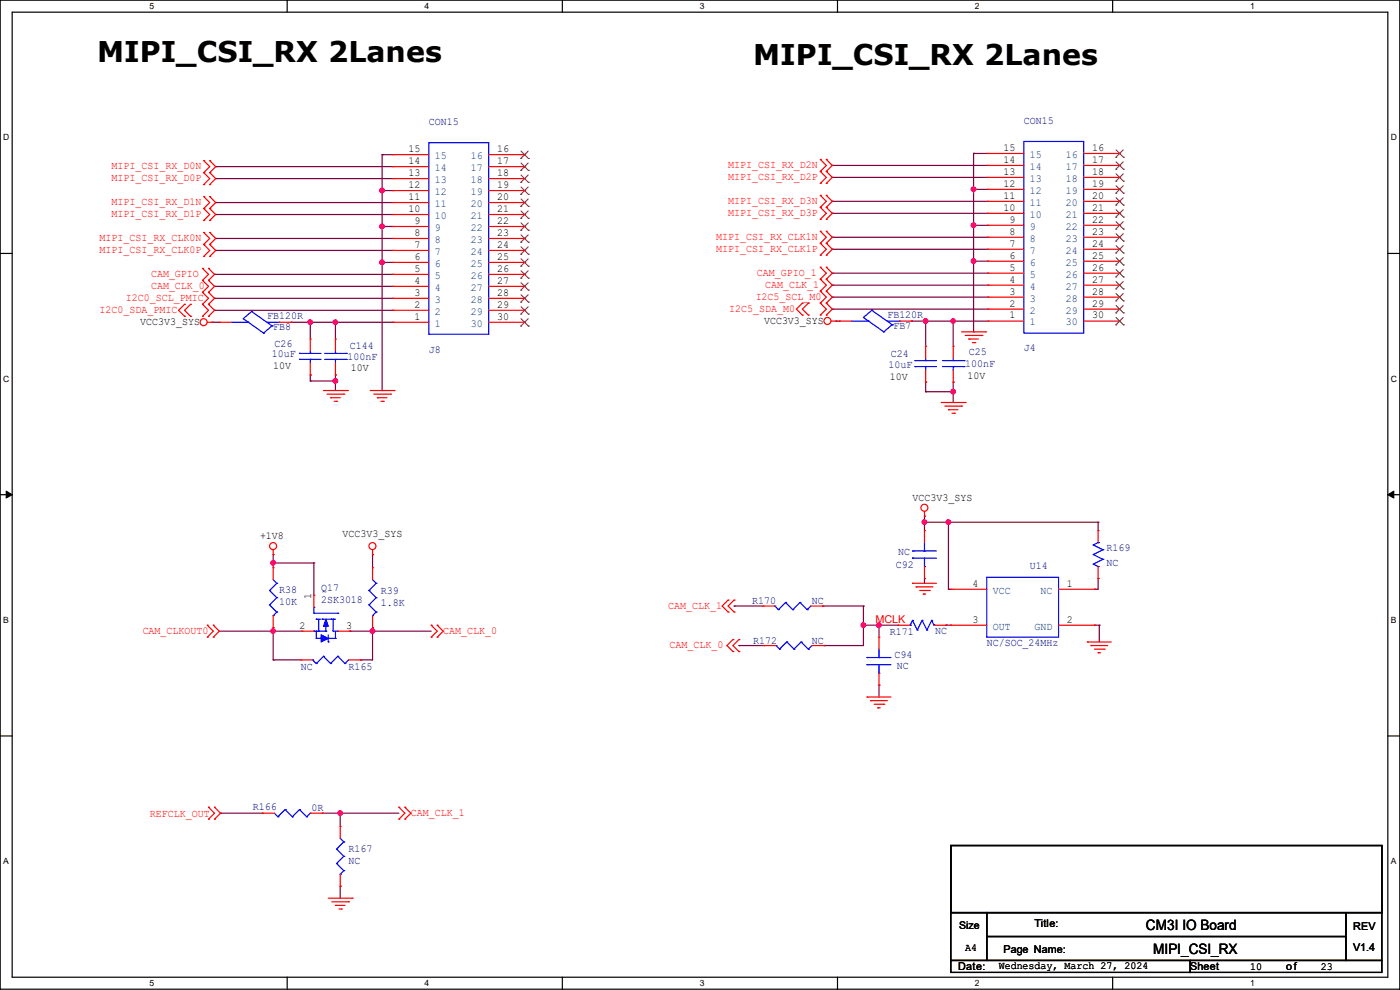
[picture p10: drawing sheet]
<svg xmlns="http://www.w3.org/2000/svg" width="297mm" height="210mm" viewBox="0 0 297 210" stroke-linecap="round" stroke-linejoin="round" font-family="sans-serif">
<path d="M0 0h297v209.8h-297zM2.6 2.6h291.8v204.7h-291.8z" fill="none" stroke="#000" stroke-width=".25"/>
<g fill="#fff">
<path d="M31.7 .3h1v2h-1z"/>
<path d="M31.7 207.6h1v1.9h-1z"/>
</g>
<path d="M60.9 0v2.6M60.9 207.3v2.5" fill="none" stroke="#000" stroke-width=".25"/>
<g fill="#fff">
<path d="M90.1 .3h1v2h-1z"/>
<path d="M90.1 207.6h1v1.9h-1z"/>
</g>
<path d="M119.3 0v2.6M119.3 207.3v2.5" fill="none" stroke="#000" stroke-width=".25"/>
<g fill="#fff">
<path d="M148.5 .3h.9v2h-.9z"/>
<path d="M148.5 207.6h.9v1.9h-.9z"/>
</g>
<path d="M177.7 0v2.6M177.7 207.3v2.5" fill="none" stroke="#000" stroke-width=".25"/>
<g fill="#fff">
<path d="M206.8 .3h1v2h-1z"/>
<path d="M206.8 207.6h1v1.9h-1z"/>
</g>
<path d="M236.1 0v2.6M236.1 207.3v2.5" fill="none" stroke="#000" stroke-width=".25"/>
<g fill="#fff">
<path d="M265.2 .3h1v2h-1z"/>
<path d="M265.2 207.6h1v1.9h-1z"/>
<path d="M.7 28.2h1.2v1.9h-1.2z"/>
<path d="M295.1 28.2h1.2v1.9h-1.2z"/>
<path d="M.7 79.3h1.2v2h-1.2z"/>
<path d="M295.1 79.3h1.2v2h-1.2z"/>
</g>
<path d="M0 53.8h2.6M294.4 53.8h2.6" fill="none" stroke="#000" stroke-width=".25"/>
<g fill="#fff">
<path d="M.7 130.5h1.2v2h-1.2z"/>
<path d="M295.1 130.5h1.1v2h-1.1z"/>
</g>
<path d="M0 104.9h2.6M294.4 104.9h2.6" fill="none" stroke="#000" stroke-width=".25"/>
<path d="M1.3 104.2l1.3 .7-1.3 .8zM294.4 104.9l1.3-.7v1.5z" fill="#000" stroke="#000" stroke-width=".21"/>
<g fill="#fff">
<path d="M.7 181.7h1.2v2h-1.2z"/>
<path d="M295.1 181.7h1.1v2h-1.1z"/>
</g>
<path d="M0 156.1h2.6M294.4 156.1h2.6M201.7 179.4h91.5v14.2h-91.5zM201.7 193.6h7.6v10.2h-7.6zM209.3 193.6h76.2v5.1h-76.2zM209.3 198.7h76.2v5.1h-76.2zM285.5 193.6h7.7v10.2h-7.7zM201.7 203.8h50.8v2.5h-50.8zM252.5 203.8h40.7v2.5h-40.7z" fill="none" stroke="#000" stroke-width=".25"/>
<g fill="none" stroke="#800040" stroke-width=".25">
<path d="M45.8 35.3h.1M45.8 37.9h.1M45.8 35.3h37.6M45.8 37.9h37.6M81.1 32.8h.1M81.1 32.8h2.3M81.1 32.8v50M176.6 35.1h.1M176.6 37.6h.1M176.6 35.1h33M176.6 37.6h33M206.5 32.6h.1"/>
<path d="M206.5 32.6h3.1M206.5 32.6v37.8M45.5 58.2h.1M45.5 58.2h37.9M45.8 53.1h.1M45.8 50.6h.1M45.8 45.5h.1M45.8 43h.1M45.8 53.1h37.6M45.8 50.6h37.6M45.8 45.5h37.6M45.8 43h37.6"/>
<path d="M81.1 55.7h.1M81.1 48h.1M81.1 40.4h.1M81.1 55.7h2.3M81.1 48h2.3M81.1 40.4h2.3M176.6 58h.1M176.6 52.9h.1M176.6 50.3h.1M176.6 45.3h.1M176.6 42.7h.1M176.6 58h33"/>
<path d="M176.6 52.9h33M176.6 50.3h33M176.6 45.3h33M176.6 42.7h33M206.5 55.4h.1M206.5 47.8h.1M206.5 40.2h.1M206.5 55.4h3.1M206.5 47.8h3.1M206.5 40.2h3.1M45 68.4h.1M45 68.4h1.5"/>
<path d="M45.5 60.7h.1M45.5 65.8h.1M45.5 63.3h.1M45.5 60.7h37.9M45.5 65.8h37.9M45.5 63.3h37.9M61.8 68.4h.1M61.8 68.4h21.6M65.8 68.4h.1M65.8 79.5h.1M65.8 68.4v3.5M65.8 79.5v1.3"/>
<path d="M71.2 68.4h.1M71.2 79.5h.1M71.2 68.4v3.5M71.2 79.5v3.3M176.6 60.5h.1M176.6 65.6h.1M176.6 63h.1M176.6 60.5h33M176.6 65.6h33M176.6 63h33M177.3 68.1h.1M177.3 68.1h.8"/>
<path d="M193.3 68.1h.1M193.3 68.1h16.3M196.4 68.1h.1M196.4 68.1v5.3M202.2 68.1h.1M202.2 68.1v5.3M206.5 70.4h.1M65.8 80.8h.1M65.8 80.8h5.4M71.2 80.8h.1M81.1 82.8h.1M196.4 81.1h.1"/>
<path d="M196.4 83.1h.1M196.4 81.1v2M196.4 83.1h5.8M202.2 81.1h.1M202.2 83.1h.1M202.2 81.1v4.3M58 119.4h.1M58 117.6h.1M58 117.6v2.8M58 119.4h8.6M66.6 119.4h.1M66.6 119.4v6.9"/>
<path d="M79 117.6h.1M79 117.6v2.8M196.1 110.8h.1M196.1 109.5h.1M196.1 109.5v3.1M196.1 110.8h36.9M201.2 110.8h.1M201.2 110.8v14.2M233 110.8h.1M233 110.8v1.8M46.5 133.9h17.6M58 133.1h.1"/>
<path d="M58 133.9h.1M58 140h.1M58 133.1v6.9M58 140h5.8M74.2 133.9h.1M74.2 133.9h17.3M76.5 140h.1M79 133.1h.1M79 133.9h.1M79 133.1v6.9h-2.5M155.7 128.6h.1M155.7 128.6h6.1"/>
<path d="M156.8 136.9h.1M156.8 136.9h5.3M174.5 128.6h.1M174.5 128.6h8.7M174.8 136.9h.1M183.2 132.6h.1M183.2 128.6h.1M183.2 132.6h7.3M183.2 128.6v8.3h-8.4M186.5 132.6h.1M186.5 132.6v2.6M196.1 122.7h.1"/>
<path d="M196.1 122.7v1M200.7 132.6h.1M200.7 132.6h1M201.2 125h.1M201.2 125h.5M232.2 132.6h.1M232.2 125h.1M232.2 132.6h1M233 122.7h.1M233 122.7v2.3h-.8M233.2 132.6h.1M233.2 132.6v3.6"/>
<path d="M186.5 145.3h.1M186.5 145.3v2.6M46.8 172.5h.1M46.8 172.5h8.9M68.4 172.5h.1M68.4 172.5h16.2M72.2 172.5h.1M72.2 172.5v2.8M72.2 188h.1M72.2 188v2.5"/>
</g>
<g fill="#f0f" stroke="#f0f" stroke-width=".25">
<circle cx="196.1" cy="110.8" r=".49"/>
<circle cx="186.5" cy="132.6" r=".49"/>
<circle cx="201.2" cy="110.8" r=".49"/>
<circle cx="183.2" cy="132.6" r=".49"/>
<circle cx="72.2" cy="172.5" r=".49"/>
<circle cx="206.5" cy="55.4" r=".49"/>
<circle cx="206.5" cy="47.8" r=".49"/>
<circle cx="206.5" cy="40.2" r=".49"/>
<circle cx="196.4" cy="68.1" r=".49"/>
<circle cx="202.2" cy="68.1" r=".49"/>
<circle cx="202.2" cy="83.1" r=".49"/>
<circle cx="81" cy="40.4" r=".49"/>
<circle cx="81" cy="55.6" r=".49"/>
<circle cx="81" cy="48" r=".49"/>
<circle cx="65.8" cy="68.3" r=".49"/>
<circle cx="71.1" cy="68.3" r=".49"/>
<circle cx="71.1" cy="80.8" r=".49"/>
<circle cx="57.9" cy="133.9" r=".49"/>
<circle cx="57.9" cy="119.4" r=".49"/>
<circle cx="79" cy="133.9" r=".49"/>
</g>
<g fill="none" stroke="#f00" stroke-width=".25">
<path d="M43.2 39.2h.1M43.2 36.6h.1M43.2 34.1h.1M43.2 36.6l1.3 1.3-1.3 1.3M43.2 34.1l1.3 1.2-1.3 1.3M44.5 36.6h.1M44.5 39.2h.1M44.5 34.1h.1M44.5 36.6l1.3 1.3-1.3 1.3M44.5 34.1l1.3 1.2-1.3 1.3M83.4 37.9h.1M83.4 35.3h.1"/>
<path d="M83.4 32.8h.1M83.4 37.9h7.6M83.4 35.3h7.6M83.4 32.8h7.6M103.7 37.9h7.6M103.7 35.3h7.6M103.7 32.8h7.6M111.3 32.8h.1M111.3 35.3h.1M111.3 37.9h.1M174 38.9h.1M174 36.4h.1"/>
<path d="M174 33.8h.1M174 36.4l1.3 1.2-1.3 1.3M174 33.8l1.3 1.3-1.3 1.3M175.3 36.4h.1M175.3 38.9h.1M175.3 33.8h.1M175.3 36.4l1.3 1.2-1.3 1.3M175.3 33.8l1.3 1.3-1.3 1.3M209.6 37.6h.1M209.6 35.1h.1M209.6 32.6h.1M209.6 37.6h7.6"/>
<path d="M209.6 35.1h7.6M209.6 32.6h7.6M229.9 37.6h7.6M229.9 35.1h7.6M229.9 32.6h7.6M237.5 32.6h.1M237.5 35.1h.1M237.5 37.6h.1M43 59.5h.1M43 56.9h.1M43 56.9l1.2 1.3-1.2 1.3M43 59.5l1.2 1.2-1.2 1.3"/>
<path d="M43.2 44.2h.1M43.2 41.7h.1M43.2 46.8h.1M43.2 51.9h.1M43.2 49.3h.1M43.2 54.4h.1M43.2 41.7l1.3 1.3-1.3 1.2M43.2 44.2l1.3 1.3-1.3 1.3M43.2 49.3l1.3 1.3-1.3 1.3M43.2 51.9l1.3 1.2-1.3 1.3M44.2 56.9h.1M44.2 59.5h.1"/>
<path d="M44.2 56.9l1.3 1.3-1.3 1.3M44.2 59.5l1.3 1.2-1.3 1.3M44.5 41.7h.1M44.5 44.2h.1M44.5 46.8h.1M44.5 49.3h.1M44.5 51.9h.1M44.5 54.4h.1M44.5 41.7l1.3 1.3-1.3 1.2M44.5 44.2l1.3 1.3-1.3 1.3M44.5 49.3l1.3 1.3-1.3 1.3M44.5 51.9l1.3 1.2-1.3 1.3"/>
<path d="M83.4 58.2h.1M83.4 55.7h.1M83.4 53.1h.1M83.4 50.6h.1M83.4 48h.1M83.4 45.5h.1M83.4 43h.1M83.4 40.4h.1M83.4 58.2h7.6M83.4 55.7h7.6M83.4 53.1h7.6M83.4 50.6h7.6"/>
<path d="M83.4 48h7.6M83.4 45.5h7.6M83.4 43h7.6M83.4 40.4h7.6M103.7 58.2h7.6M103.7 55.7h7.6M103.7 53.1h7.6M103.7 50.6h7.6M103.7 48h7.6M103.7 45.5h7.6M103.7 43h7.6M103.7 40.4h7.6"/>
<path d="M111.3 40.4h.1M111.3 43h.1M111.3 45.5h.1M111.3 48h.1M111.3 50.6h.1M111.3 53.1h.1M111.3 55.7h.1M111.3 58.2h.1M174 44h.1M174 41.4h.1M174 46.5h.1M174 51.6h.1"/>
<path d="M174 49.1h.1M174 54.1h.1M174 59.2h.1M174 56.7h.1M174 41.4l1.3 1.3-1.3 1.3M174 44l1.3 1.3-1.3 1.2M174 49.1l1.3 1.2-1.3 1.3M174 51.6l1.3 1.3-1.3 1.2M174 56.7l1.3 1.3-1.3 1.2M174 59.2l1.3 1.3-1.3 1.3M175.3 41.4h.1M175.3 44h.1"/>
<path d="M175.3 46.5h.1M175.3 49.1h.1M175.3 51.6h.1M175.3 54.1h.1M175.3 56.7h.1M175.3 59.2h.1M175.3 41.4l1.3 1.3-1.3 1.3M175.3 44l1.3 1.3-1.3 1.2M175.3 49.1l1.3 1.2-1.3 1.3M175.3 51.6l1.3 1.3-1.3 1.2M175.3 56.7l1.3 1.3-1.3 1.2M175.3 59.2l1.3 1.3-1.3 1.3"/>
<path d="M209.6 58h.1M209.6 55.4h.1M209.6 52.9h.1M209.6 50.3h.1M209.6 47.8h.1M209.6 45.3h.1M209.6 42.7h.1M209.6 40.2h.1M209.6 58h7.6M209.6 55.4h7.6M209.6 52.9h7.6M209.6 50.3h7.6"/>
<path d="M209.6 47.8h7.6M209.6 45.3h7.6M209.6 42.7h7.6M209.6 40.2h7.6M229.9 58h7.6M229.9 55.4h7.6M229.9 52.9h7.6M229.9 50.3h7.6M229.9 47.8h7.6M229.9 45.3h7.6M229.9 42.7h7.6M229.9 40.2h7.6"/>
<path d="M237.5 40.2h.1M237.5 42.7h.1M237.5 45.3h.1M237.5 47.8h.1M237.5 50.3h.1M237.5 52.9h.1M237.5 55.4h.1M237.5 58h.1M39.2 67.1h.1M39.2 64.6h.1M39.2 64.6l-1.3 1.2 1.3 1.3M40.4 67.1h.1"/>
<path d="M40.4 64.6h.1M40.4 64.6l-1.2 1.2 1.2 1.3M43 67.1h.1M43 64.6h.1M43 62h.1M43 64.6l1.2 1.2-1.2 1.3M43 62l1.2 1.3-1.2 1.3M44 68.4h1M44.2 64.6h.1M44.2 67.1h.1M44.2 62h.1M44.2 64.6l1.3 1.2-1.3 1.3"/>
<path d="M44.2 62l1.3 1.3-1.3 1.3M45 68.4h.1M46.5 68.4h.1M46.5 68.4h2.6M59.2 68.4h2.6M61.8 68.4h.1M65.8 71.9h.1M65.8 79.5h.1M65.8 71.9v2.6M65.8 77v2.5M71.2 71.9h.1M71.2 79.5h.1"/>
<path d="M71.2 71.9v2.6M71.2 77v2.5M83.4 68.4h.1M83.4 65.8h.1M83.4 63.3h.1M83.4 60.7h.1M83.4 68.4h7.6M83.4 65.8h7.6M83.4 63.3h7.6M83.4 60.7h7.6M103.7 68.4h7.6M103.7 65.8h7.6"/>
<path d="M103.7 63.3h7.6M103.7 60.7h7.6M111.3 60.7h.1M111.3 63.3h.1M111.3 65.8h.1M111.3 68.4h.1M170.2 66.8h.1M170.2 64.3h.1M170.2 64.3l-1.2 1.3 1.2 1.2M171.5 66.8h.1M171.5 64.3h.1M171.5 64.3l-1.3 1.3 1.3 1.2"/>
<path d="M174 61.8h.1M174 64.3h.1M174 66.8h.1M174 61.8l1.3 1.2-1.3 1.3M174 64.3l1.3 1.3-1.3 1.2M175.3 64.3h.1M175.3 61.8h.1M175.3 66.8h.1M175.3 61.8l1.3 1.2-1.3 1.3M175.3 64.3l1.3 1.3-1.3 1.2M176.3 68.1h1M177.3 68.1h.1"/>
<path d="M178.1 68.1h.1M178.1 68.1h2.5M190.8 68.1h2.5M193.3 68.1h.1M196.4 73.4h.1M196.4 73.4v2.6M196.4 78.5v2.6M202.2 73.4h.1M202.2 73.4v2.6M202.2 78.5v2.6M204 70.4h5.1M204.8 71.2h3.5"/>
<path d="M205.5 71.9h.1M205.5 71.9h2.1M206.3 72.7h.5M206.8 72.7h.1M208.3 71.2h.1M209.1 70.4h.1M209.6 68.1h.1M209.6 65.6h.1M209.6 63h.1M209.6 60.5h.1M209.6 68.1h7.6M209.6 65.6h7.6"/>
<path d="M209.6 63h7.6M209.6 60.5h7.6M229.9 68.1h7.6M229.9 65.6h7.6M229.9 63h7.6M229.9 60.5h7.6M237.5 60.5h.1M237.5 63h.1M237.5 65.6h.1M237.5 68.1h.1M68.6 82.8h5.1M69.4 83.6h3.5"/>
<path d="M70.1 84.4h.1M70.1 84.4h2.1M70.9 85.1h.5M71.4 85.1h.1M72.9 83.6h.1M73.7 82.8h.1M78.5 82.8h5.1M79.3 83.6h3.5M80.1 84.4h.1M80.1 84.4h2M80.8 85.1h.5M81.3 85.1h.1"/>
<path d="M82.8 83.6h.1M83.6 82.8h.1M196.4 81.1h.1M199.7 85.4h5.1M200.4 86.1h3.6M201.2 86.9h.1M201.2 86.9h2M202 87.7h.5M202.2 81.1h.1M202.5 87.7h.1M204 86.1h.1M204.8 85.4h.1"/>
<path d="M58 117.6h.1M58 116.6v1M79 117.6h.1M79 116.6v1M196.1 109.5h.1M196.1 112.6h.1M196.1 108.5v1M196.1 112.6v2.5M233 112.6h.1M233 112.6v2.5M44 135.2h.1M44 132.6h.1"/>
<path d="M44 132.6l1.3 1.3-1.3 1.3M45.3 132.6h.1M45.3 135.2h.1M45.3 132.6l1.2 1.3-1.2 1.3M58 120.4h.1M58 133.1h.1M58 120.4v2.6M58 130.6v2.5M63.8 140h.1M63.8 140h2.5M64.1 133.9h.1M64.1 133.9h2.5"/>
<path d="M66.6 126.3h.1M66.6 126.3v2.5M71.7 133.9h2.5M74 140h2.5M74.2 133.9h.1M76.5 140h.1M79 120.4h.1M79 133.1h.1M79 120.4v2.6M79 130.6v2.5M91.5 135.2h.1M91.5 132.6h.1"/>
<path d="M91.5 132.6l1.3 1.3-1.3 1.3M92.8 135.2h.1M92.8 132.6h.1M92.8 132.6l1.2 1.3-1.2 1.3M154.5 129.8h.1M154.5 127.3h.1M154.5 127.3l-1.3 1.3 1.3 1.2M155.5 138.2h.1M155.5 135.7h.1M155.5 135.7l-1.3 1.2 1.3 1.3M155.7 129.8h.1M155.7 127.3h.1"/>
<path d="M155.7 127.3l-1.2 1.3 1.2 1.2M156.8 138.2h.1M156.8 135.7h.1M156.8 135.7l-1.3 1.2 1.3 1.3M161.8 128.6h.1M161.8 128.6h2.6M162.1 136.9h.1M162.1 136.9h2.5M172 128.6h2.5M172.3 136.9h2.5M174.5 128.6h.1M174.8 136.9h.1"/>
<path d="M186.5 135.2h.1M186.5 135.2v2.5M190.5 132.6h.1M190.5 132.6h2.6M193.6 123.7h.1M193.6 123.7h5.1M194.4 124.5h.1M194.4 124.5h3.5M195.1 125.3h2M195.9 126h.1M195.9 126h.5M196.1 122.7h.1"/>
<path d="M196.1 120.2v2.5M197.1 125.3h.1M198.2 132.6h2.5M200.7 132.6h.1M201.7 132.6h.1M201.7 125h.1M201.7 125h7.6M201.7 132.6h7.6M224.6 125h7.6M224.6 132.6h7.6M230.7 136.2h.1M230.7 136.2h5.1"/>
<path d="M231.4 136.9h.1M231.4 136.9h3.6M232.2 125h.1M232.2 132.6h.1M232.2 137.7h2M233 138.5h.1M233 122.7h.1M233 138.5h.5M233 120.2v2.5M234.2 137.7h.1M183.9 147.9h.1M183.9 147.9h5.1"/>
<path d="M184.7 148.6h.1M184.7 148.6h3.6M185.5 149.4h2M186.2 150.2h.1M186.2 150.2h.5M186.5 145.3h.1M186.5 142.8v2.5M187.5 149.4h.1M44.2 173.8h.1M44.2 171.2h.1M44.2 171.2l1.3 1.3-1.3 1.3M45.5 171.2h.1"/>
<path d="M45.5 173.8h.1M45.5 171.2l1.3 1.3-1.3 1.3M55.7 172.5h.1M55.7 172.5h2.5M65.8 172.5h2.6M68.4 172.5h.1M72.2 175.3h.1M72.2 175.3v2.5M84.6 173.8h.1M84.6 171.2h.1M84.6 171.2l1.3 1.3-1.3 1.3M85.9 173.8h.1"/>
<path d="M85.9 171.2h.1M85.9 171.2l1.3 1.3-1.3 1.3M69.6 190.5h5.1M70.4 191.3h3.6M71.2 192.1h.1M71.2 192.1h2M71.9 192.8h.5M72.2 188h.1M72.2 185.5v2.5M72.4 192.8h.1M74 191.3h.1M74.7 190.5h.1"/>
<circle cx="43.2" cy="68.3" r=".74"/>
<circle cx="175.5" cy="68.1" r=".74"/>
<circle cx="57.9" cy="115.8" r=".74"/>
<circle cx="79" cy="115.8" r=".74"/>
<circle cx="196.1" cy="107.7" r=".74"/>
</g>
<g fill="none" stroke="#00f" stroke-width=".25">
<path d="M91 30.3h12.7v40.6h-12.7zM217.2 30h12.7v40.7h-12.7zM49.1 68.4h3.5M52.6 68.4h.1M53.4 66.1h.1M53.4 66.1l-1.8 1.5 4.3 3.1M53.4 66.1l4.3 3M55.9 70.7h.1M56.7 68.4h2.5M57.7 69.1h.1M57.7 69.1l-1.8 1.6M59.2 68.4h.1"/>
<path d="M63.5 76.2h.1M63.5 75h.1M63.5 76.2h4.6M63.5 75h4.6M65.8 75h.1M65.8 76.2h.1M65.8 74.5v.5M65.8 76.2v.8M68.9 76.2h4.5M68.9 75h4.5M71.2 75h.1M71.2 76.2h.1"/>
<path d="M71.2 74.5v.5M71.2 76.2v.8M73.4 76.2h.1M73.4 75h.1M180.6 68.1h3.6M184.2 68.1h.1M185 65.8h.1M185 65.8l-1.8 1.6 4.3 3M185 65.8l4.3 3.1M187.5 70.4h.1M188.3 68.1h2.5M189.3 68.9h.1"/>
<path d="M189.3 68.9l-1.8 1.5M190.8 68.1h.1M194.1 77.8h.1M194.1 76.5h.1M194.1 77.8h4.6M194.1 76.5h4.6M196.4 76.5h.1M196.4 77.8h.1M196.4 76v.5M196.4 77.8v.7M199.9 77.8h4.6M199.9 76.5h4.6"/>
<path d="M202.2 76.5h.1M202.2 77.8h.1M202.2 76v.5M202.2 77.8v.7M204.5 77.8h.1M204.5 76.5h.1M193.6 118.4h.1M193.6 116.9h.1M193.6 118.4h5.1M193.6 116.9h5.1M196.1 116.9h.1M196.1 115.1v1.8"/>
<path d="M196.1 118.4v1.8M231.9 119.7h.1M231.9 117.6h.1M231.9 115.6h.1M231.9 119.7l1.1 .5M231.9 117.6l2.1 1.1M231.9 115.6l2.1 1M233 115.1h.1M233 115.1l-1.1 .5M234 116.6h.1M234 118.7h.1M234 116.6l-2.1 1"/>
<path d="M234 118.7l-2.1 1M57.2 125.3h.1M57.2 128.3h.1M57.2 125.3l1.5 1.5M57.2 128.3l1.5 1.5M58 130.6h.1M58 123l.7 .7M58.7 123.7h.1M58.7 126.8h.1M58.7 129.8h.1M58.7 123.7l-1.5 1.6M58.7 126.8l-1.5 1.5"/>
<path d="M58.7 129.8l-.7 .8M66.3 140h.1M66.3 140l.8 .8M66.6 133.9h.1M66.6 128.8h.1M66.6 133.9h2.5M66.6 128.8v1.3h5.1M67.1 131.4h.1M67.1 135.4h.1M67.1 133.9h.1M67.1 131.4h1M67.1 135.4h1"/>
<path d="M67.1 133.9v1.5M67.6 133.9h.1M67.6 131.4v2.5M68.4 131.4h.1M68.4 131.4h1.5M68.6 139.2h.1M68.6 139.2l1.5 1.6M68.6 139.2l-1.5 1.6M69.1 133.9h.1M69.1 131.4v2.5M69.6 135.4h.1M69.6 136.2h.1"/>
<path d="M69.6 135.4h1.6M69.6 134.7v1.5M70.1 131.4h.1M70.1 131.4h1.1M70.7 131.4h.1M70.7 131.4v2.5h1M71.2 135.4h.1M71.2 133.9v1.5M71.7 139.2h.1M71.7 130.1h.1M71.7 133.9h.1M71.7 139.2l1.5 1.6"/>
<path d="M71.7 139.2l-1.6 1.6M74 140l-.8 .8M78.3 125.3h.1M78.3 128.3h.1M78.3 125.3l1.5 1.5M78.3 128.3l1.5 1.5M79 130.6h.1M79 123l.8 .7M79.8 123.7h.1M79.8 126.8h.1M79.8 129.8h.1M79.8 123.7l-1.5 1.6"/>
<path d="M79.8 126.8l-1.5 1.5M79.8 129.8l-.8 .8M164.4 128.6h.1M164.4 128.6l.7 .7M164.6 136.9h.1M164.6 136.9l.8 .8M165.1 129.3h.1M165.4 137.7h.1M166.7 127.8h.1M166.7 127.8l1.5 1.5M166.7 127.8l-1.6 1.5M166.9 136.2h.1"/>
<path d="M166.9 136.2l1.5 1.5M166.9 136.2l-1.5 1.5M168.2 129.3h.1M168.4 137.7h.1M169.7 127.8h.1M169.7 127.8l1.5 1.5M169.7 127.8l-1.5 1.5M170 136.2h.1M170 136.2l1.5 1.5M170 136.2l-1.6 1.5M171.2 129.3h.1M171.5 137.7h.1"/>
<path d="M172 128.6l-.8 .7M172.3 136.9l-.8 .8M183.9 139.5h.1M183.9 139.5h5.1M186.5 139.5h.1M186.5 137.7v1.8M193.1 132.6h.1M193.6 131.6h.1M193.6 131.6l1 2M193.6 131.6l-.5 1M194.6 133.6h.1M195.6 131.6h.1"/>
<path d="M195.6 131.6l-1 2M195.6 131.6l1 2M196.1 120.2h.1M196.6 133.6h.1M197.7 131.6h.1M197.7 131.6l-1.1 2M197.7 131.6l.5 1M198.2 132.6h.1M209.3 122.5h15.3v12.7h-15.3zM233 120.2h.1M67.1 140.8h.1M70.1 140.8h.1"/>
<path d="M73.2 140.8h.1M183.9 141h.1M183.9 141h5.1M186.5 142.8h.1M186.5 141v1.8M58.2 172.5l.8 .8M59 173.3h.1M60.5 171.7h.1M60.5 171.7l-1.5 1.6M60.5 171.7l1.5 1.6M62 173.3h.1M63.5 171.7h.1"/>
<path d="M63.5 171.7l-1.5 1.6M63.5 171.7l1.6 1.6M65.1 173.3h.1M65.8 172.5h.1M65.8 172.5l-.7 .8M72.2 177.8l.7 .8M72.9 178.6h.1M72.9 178.6l-1.5 1.5M71.4 180.1h.1M71.4 183.2h.1M71.4 180.1l1.5 1.6M71.4 183.2l1.5 1.5"/>
<path d="M72.2 185.5h.1M72.9 181.7h.1M72.9 184.7h.1M72.9 181.7l-1.5 1.5M72.9 184.7l-.7 .8"/>
</g>
<g fill="none" stroke="#804000" stroke-width=".21">
<path d="M110.5 33.6h.1M110.5 36.2h.1M110.5 38.7h.1M110.5 32l1.6 1.6M110.5 34.6l1.6 1.6M110.5 37.1l1.6 1.6M110.5 39.7l1.6 1.5M112.1 32l-1.6 1.6M112.1 34.6l-1.6 1.6M112.1 37.1l-1.6 1.6M112.1 39.7l-1.6 1.5M112.1 33.6h.1"/>
<path d="M112.1 36.2h.1M112.1 38.7h.1M236.7 33.4h.1M236.7 35.9h.1M236.7 38.4h.1M236.8 31.8l1.5 1.6M236.8 34.3l1.5 1.6M236.8 36.9l1.5 1.5M236.8 39.4l1.5 1.6M238.3 31.8l-1.6 1.6M238.3 34.3l-1.6 1.6M238.3 36.9l-1.6 1.5"/>
<path d="M238.3 39.4l-1.6 1.6M238.3 33.4h.1M238.3 35.9h.1M238.3 38.4h.1M110.5 41.2h.1M110.5 43.8h.1M110.5 46.3h.1M110.5 48.9h.1M110.5 51.4h.1M110.5 53.9h.1M110.5 56.5h.1M110.5 59h.1"/>
<path d="M110.5 42.2l1.6 1.6M110.5 44.7l1.6 1.6M110.5 47.3l1.6 1.6M110.5 49.8l1.6 1.6M110.5 52.4l1.6 1.5M110.5 54.9l1.6 1.6M110.5 57.4l1.6 1.6M110.5 60l1.6 1.6M112.1 42.2l-1.6 1.6M112.1 44.7l-1.6 1.6M112.1 47.3l-1.6 1.6M112.1 49.8l-1.6 1.6"/>
<path d="M112.1 52.4l-1.6 1.5M112.1 54.9l-1.6 1.6M112.1 57.4l-1.6 1.6M112.1 60l-1.6 1.6M112.1 41.2h.1M112.1 43.8h.1M112.1 46.3h.1M112.1 48.9h.1M112.1 51.4h.1M112.1 53.9h.1M112.1 56.5h.1M112.1 59h.1"/>
<path d="M236.7 41h.1M236.7 43.5h.1M236.7 46.1h.1M236.7 48.6h.1M236.7 51.1h.1M236.7 53.7h.1M236.7 56.2h.1M236.7 58.8h.1M236.8 42l1.5 1.5M236.8 44.5l1.5 1.6M236.8 47l1.5 1.6M236.8 49.6l1.5 1.5"/>
<path d="M236.8 52.1l1.5 1.6M236.8 54.7l1.5 1.5M236.8 57.2l1.5 1.6M236.8 59.7l1.5 1.6M238.3 42l-1.6 1.5M238.3 44.5l-1.6 1.6M238.3 47l-1.6 1.6M238.3 49.6l-1.6 1.5M238.3 52.1l-1.6 1.6M238.3 54.7l-1.6 1.5M238.3 57.2l-1.6 1.6M238.3 59.7l-1.6 1.6"/>
<path d="M238.3 41h.1M238.3 43.5h.1M238.3 46.1h.1M238.3 48.6h.1M238.3 51.1h.1M238.3 53.7h.1M238.3 56.2h.1M238.3 58.8h.1M110.5 61.6h.1M110.5 64.1h.1M110.5 66.6h.1M110.5 69.2h.1"/>
<path d="M110.5 62.5l1.6 1.6M110.5 65.1l1.6 1.5M110.5 67.6l1.6 1.6M112.1 62.5l-1.6 1.6M112.1 65.1l-1.6 1.5M112.1 67.6l-1.6 1.6M112.1 61.6h.1M112.1 64.1h.1M112.1 66.6h.1M112.1 69.2h.1M236.7 61.3h.1M236.7 63.8h.1"/>
<path d="M236.7 66.4h.1M236.7 68.9h.1M236.8 62.3l1.5 1.5M236.8 64.8l1.5 1.6M236.8 67.4l1.5 1.5M238.3 62.3l-1.6 1.5M238.3 64.8l-1.6 1.6M238.3 67.4l-1.6 1.5M238.3 61.3h.1M238.3 63.8h.1M238.3 66.4h.1M238.3 68.9h.1"/>
</g>
<g fill="#00f" stroke="#00f" stroke-width=".25">
<path d="M69.1 131.4l.5 1.5h-1z"/>
<path d="M68.1 134.7l1.5 .7-1.5 .8z"/>
</g>
<g font-size="6.1">
<text x="20.6" y="13.2">MIPI_CSI_RX 2Lanes</text>
<text x="159.8" y="13.7">MIPI_CSI_RX 2Lanes</text>
</g>
<g font-size="3">
<text x="243.1" y="197.4">CM3I IO Board</text>
<text x="244.6" y="202.4">MIPI_CSI_RX</text>
</g>
<g font-size="2.3" fill="#000080">
<text x="91" y="26.5">CON15</text>
<text x="217.2" y="26.3">CON15</text>
<text x="56.7" y="67.7">FB120R</text>
<text x="58" y="70">FB8</text>
<text x="188.3" y="67.4">FB120R</text>
<text x="189.5" y="69.7">FB7</text>
<text x="57.7" y="75.8">10uF</text>
<text x="58.2" y="73.5">C26</text>
<text x="73.7" y="76.3">100nF</text>
<text x="74.2" y="74">C144</text>
<text x="91" y="74.8">J8</text>
<text x="189" y="75.8">C24</text>
<text x="204.8" y="77.9">100nF</text>
<text x="205.5" y="75.3">C25</text>
<text x="217.2" y="74.5">J4</text>
<text x="188.5" y="78.1">10uF</text>
<text x="190.5" y="117.7">NC</text>
<text x="234.7" y="117">R169</text>
<text x="59.2" y="125.9">R38</text>
<text x="68.1" y="125.3">Q17</text>
<text x="190" y="120.5">C92</text>
<text x="218.5" y="120.8">U14</text>
<text x="234.7" y="120">NC</text>
<text x="59.2" y="128.4">10K</text>
<text x="68.1" y="127.9">2SK3018</text>
<text x="80.8" y="126.1">R39</text>
<text x="80.8" y="128.7">1.8K</text>
<text x="159.6" y="128.1">R170</text>
<text x="172.3" y="128.1">NC</text>
<text x="159.8" y="136.5">R172</text>
<text x="172.3" y="136.5">NC</text>
<text x="188.8" y="134.7">R171</text>
<text x="198.4" y="134.5">NC</text>
<text x="209.3" y="137">NC/SOC_24MHz</text>
<text x="63.8" y="142.1">NC</text>
<text x="74" y="142.1">R165</text>
<text x="189.8" y="139.6">C94</text>
<text x="190.3" y="141.9">NC</text>
<text x="53.6" y="171.8">R166</text>
<text x="66.1" y="172.1">0R</text>
<text x="74" y="180.7">R167</text>
<text x="74" y="183.3">NC</text>
</g>
<g font-size="2.3" fill="#f00">
<text x="23.7" y="35.9">MIPI_CSI_RX_D0N</text>
<text x="154.5" y="35.7">MIPI_CSI_RX_D2N</text>
<text x="23.7" y="38.5">MIPI_CSI_RX_D0P</text>
<text x="154.5" y="38.2">MIPI_CSI_RX_D2P</text>
<text x="23.7" y="43.6">MIPI_CSI_RX_D1N</text>
<text x="23.7" y="46.1">MIPI_CSI_RX_D1P</text>
<text x="154.5" y="43.3">MIPI_CSI_RX_D3N</text>
<text x="154.5" y="45.8">MIPI_CSI_RX_D3P</text>
<text x="21.1" y="51.2">MIPI_CSI_RX_CLK0N</text>
<text x="21.1" y="53.7">MIPI_CSI_RX_CLK0P</text>
<text x="151.9" y="50.9">MIPI_CSI_RX_CLK1N</text>
<text x="151.9" y="53.5">MIPI_CSI_RX_CLK1P</text>
<text x="32" y="58.8">CAM_GPIO</text>
<text x="160.6" y="58.5">CAM_GPIO_1</text>
<text x="26.7" y="63.9">I2C0_SCL_PMIC</text>
<text x="32" y="61.3">CAM_CLK_0</text>
<text x="160.3" y="63.6">I2C5_SCL_M0</text>
<text x="162.3" y="61.1">CAM_CLK_1</text>
<text x="21.1" y="66.4">I2C0_SDA_PMIC</text>
<text x="154.7" y="66.2">I2C5_SDA_M0</text>
<text x="141.8" y="129.2">CAM_CLK_1</text>
<text x="30.3" y="134.5">CAM_CLKOUT0</text>
<text x="94" y="134.5">CAM_CLK_0</text>
<text x="142" y="137.5">CAM_CLK_0</text>
<text x="185.7" y="132.1">MCLK</text>
<text x="31.8" y="173.4">REFCLK_OUT</text>
<text x="87.2" y="173.1">CAM_CLK_1</text>
</g>
<g font-size="2.3">
<text x="86.7" y="34.8">14</text>
<text x="86.7" y="32.3">15</text>
<text x="105.5" y="32.3">16</text>
<text x="105.5" y="34.8">17</text>
<text x="212.9" y="34.5">14</text>
<text x="212.9" y="32">15</text>
<text x="231.7" y="32">16</text>
<text x="231.7" y="34.5">17</text>
<text x="86.7" y="39.9">12</text>
<text x="86.7" y="37.3">13</text>
<text x="105.5" y="37.3">18</text>
<text x="105.5" y="39.9">19</text>
<text x="212.9" y="39.6">12</text>
<text x="212.9" y="37.1">13</text>
<text x="231.7" y="37.1">18</text>
<text x="231.7" y="39.6">19</text>
<text x="86.7" y="45">10</text>
<text x="86.7" y="42.4">11</text>
<text x="87.9" y="47.5">9</text>
<text x="105.5" y="42.4">20</text>
<text x="105.5" y="45">21</text>
<text x="105.5" y="47.5">22</text>
<text x="212.9" y="44.7">10</text>
<text x="212.9" y="42.2">11</text>
<text x="214.2" y="47.2">9</text>
<text x="231.7" y="42.2">20</text>
<text x="231.7" y="44.7">21</text>
<text x="231.7" y="47.2">22</text>
<text x="87.9" y="52.6">7</text>
<text x="87.9" y="50">8</text>
<text x="105.5" y="50">23</text>
<text x="105.5" y="52.6">24</text>
<text x="214.2" y="52.3">7</text>
<text x="214.2" y="49.8">8</text>
<text x="231.7" y="49.8">23</text>
<text x="231.7" y="52.3">24</text>
<text x="87.9" y="57.7">5</text>
<text x="87.9" y="55.1">6</text>
<text x="105.5" y="55.1">25</text>
<text x="105.5" y="57.7">26</text>
<text x="214.2" y="59.9">4</text>
<text x="214.2" y="57.4">5</text>
<text x="214.2" y="54.9">6</text>
<text x="231.7" y="54.9">25</text>
<text x="231.7" y="57.4">26</text>
<text x="231.7" y="59.9">27</text>
<text x="87.9" y="65.3">2</text>
<text x="87.9" y="62.7">3</text>
<text x="87.9" y="60.2">4</text>
<text x="105.5" y="60.2">27</text>
<text x="105.5" y="62.7">28</text>
<text x="105.5" y="65.3">29</text>
<text x="214.2" y="65">2</text>
<text x="214.2" y="62.5">3</text>
<text x="231.7" y="62.5">28</text>
<text x="231.7" y="65">29</text>
<text x="29.8" y="69">VCC3V3_SYS</text>
<text x="87.9" y="67.8">1</text>
<text x="105.5" y="67.8">30</text>
<text x="162.1" y="68.7">VCC3V3_SYS</text>
<text x="214.2" y="67.6">1</text>
<text x="231.7" y="67.6">30</text>
<text x="58" y="78.4">10V</text>
<text x="74.5" y="78.6">10V</text>
<text x="188.8" y="80.6">10V</text>
<text x="205.3" y="80.4">10V</text>
<text x="193.6" y="106.3">VCC3V3_SYS</text>
<text x="72.7" y="113.9">VCC3V3_SYS</text>
<text x="55.2" y="114.4">+1V8</text>
<text x="206.3" y="124.5">4</text>
<text x="226.4" y="124.5">1</text>
<text x="66" y="127" transform="rotate(-90 66 127)">1</text>
<text x="63.5" y="133.3">2</text>
<text x="73.4" y="133.3">3</text>
<text x="206.3" y="132.1">3</text>
<text x="226.4" y="132.1">2</text>
<text x="219.5" y="196.7">Title:</text>
<text x="287.1" y="197.2">REV</text>
<text x="204.8" y="201.8">A4</text>
<text x="212.9" y="202.3">Page Name:</text>
<text x="287.1" y="201.8">V1.4</text>
<text x="203.2" y="205.8">Date:</text>
<text x="211.9" y="205.6">Wednesday, March 27, 2024</text>
<text x="252.5" y="205.8">Sheet</text>
<text x="265.2" y="205.9">10</text>
<text x="272.8" y="205.8">of</text>
<text x="280.2" y="205.9">23</text>
</g>
<g font-size="2.3" fill="#004080">
<text x="92.2" y="33.7">15</text>
<text x="99.9" y="33.7">16</text>
<text x="218.5" y="33.5">15</text>
<text x="226.1" y="33.5">16</text>
<text x="92.2" y="41.4">12</text>
<text x="92.2" y="38.8">13</text>
<text x="92.2" y="36.3">14</text>
<text x="99.9" y="36.3">17</text>
<text x="99.9" y="38.8">18</text>
<text x="99.9" y="41.4">19</text>
<text x="218.5" y="41.1">12</text>
<text x="218.5" y="38.6">13</text>
<text x="218.5" y="36">14</text>
<text x="226.1" y="36">17</text>
<text x="226.1" y="38.6">18</text>
<text x="226.1" y="41.1">19</text>
<text x="92.2" y="46.4">10</text>
<text x="92.2" y="43.9">11</text>
<text x="99.9" y="43.9">20</text>
<text x="99.9" y="46.4">21</text>
<text x="218.5" y="46.2">10</text>
<text x="218.5" y="43.6">11</text>
<text x="226.1" y="43.6">20</text>
<text x="226.1" y="46.2">21</text>
<text x="92.2" y="51.5">8</text>
<text x="92.2" y="49">9</text>
<text x="99.9" y="49">22</text>
<text x="99.9" y="51.5">23</text>
<text x="218.5" y="53.8">7</text>
<text x="218.5" y="51.3">8</text>
<text x="218.5" y="48.7">9</text>
<text x="226.1" y="48.7">22</text>
<text x="226.1" y="51.3">23</text>
<text x="226.1" y="53.8">24</text>
<text x="92.2" y="59.1">5</text>
<text x="92.2" y="56.6">6</text>
<text x="92.2" y="54.1">7</text>
<text x="99.9" y="54.1">24</text>
<text x="99.9" y="56.6">25</text>
<text x="99.9" y="59.1">26</text>
<text x="218.5" y="58.9">5</text>
<text x="218.5" y="56.3">6</text>
<text x="226.1" y="56.3">25</text>
<text x="226.1" y="58.9">26</text>
<text x="92.2" y="64.2">3</text>
<text x="92.2" y="61.7">4</text>
<text x="99.9" y="61.7">27</text>
<text x="99.9" y="64.2">28</text>
<text x="218.5" y="64">3</text>
<text x="218.5" y="61.4">4</text>
<text x="226.1" y="61.4">27</text>
<text x="226.1" y="64">28</text>
<text x="92.2" y="69.3">1</text>
<text x="92.2" y="66.8">2</text>
<text x="99.9" y="66.8">29</text>
<text x="99.9" y="69.3">30</text>
<text x="218.5" y="69">1</text>
<text x="218.5" y="66.5">2</text>
<text x="226.1" y="66.5">29</text>
<text x="226.1" y="69">30</text>
<text x="210.6" y="125.9">VCC</text>
<text x="220.8" y="125.9">NC</text>
<text x="210.6" y="133.6">OUT</text>
<text x="219.5" y="133.6">GND</text>
</g>
<text font-size="2.2" x="203.5" y="197.1">Size</text>
<g font-size="1.8">
<text x="31.7" y="1.9">5</text>
<text x="90.1" y="1.9">4</text>
<text x="148.5" y="1.9">3</text>
<text x="206.8" y="1.9">2</text>
<text x="265.2" y="1.9">1</text>
<text x=".7" y="29.8">D</text>
<text x="295.1" y="29.8">D</text>
<text x=".7" y="80.9">C</text>
<text x="295.1" y="80.9">C</text>
<text x=".7" y="132.1">B</text>
<text x="295.1" y="132.1">B</text>
<text x=".7" y="183.3">A</text>
<text x="295.1" y="183.3">A</text>
<text x="31.7" y="209.2">5</text>
<text x="90.1" y="209.2">4</text>
<text x="148.5" y="209.2">3</text>
<text x="206.8" y="209.2">2</text>
<text x="265.2" y="209.2">1</text>
</g>
</svg>
